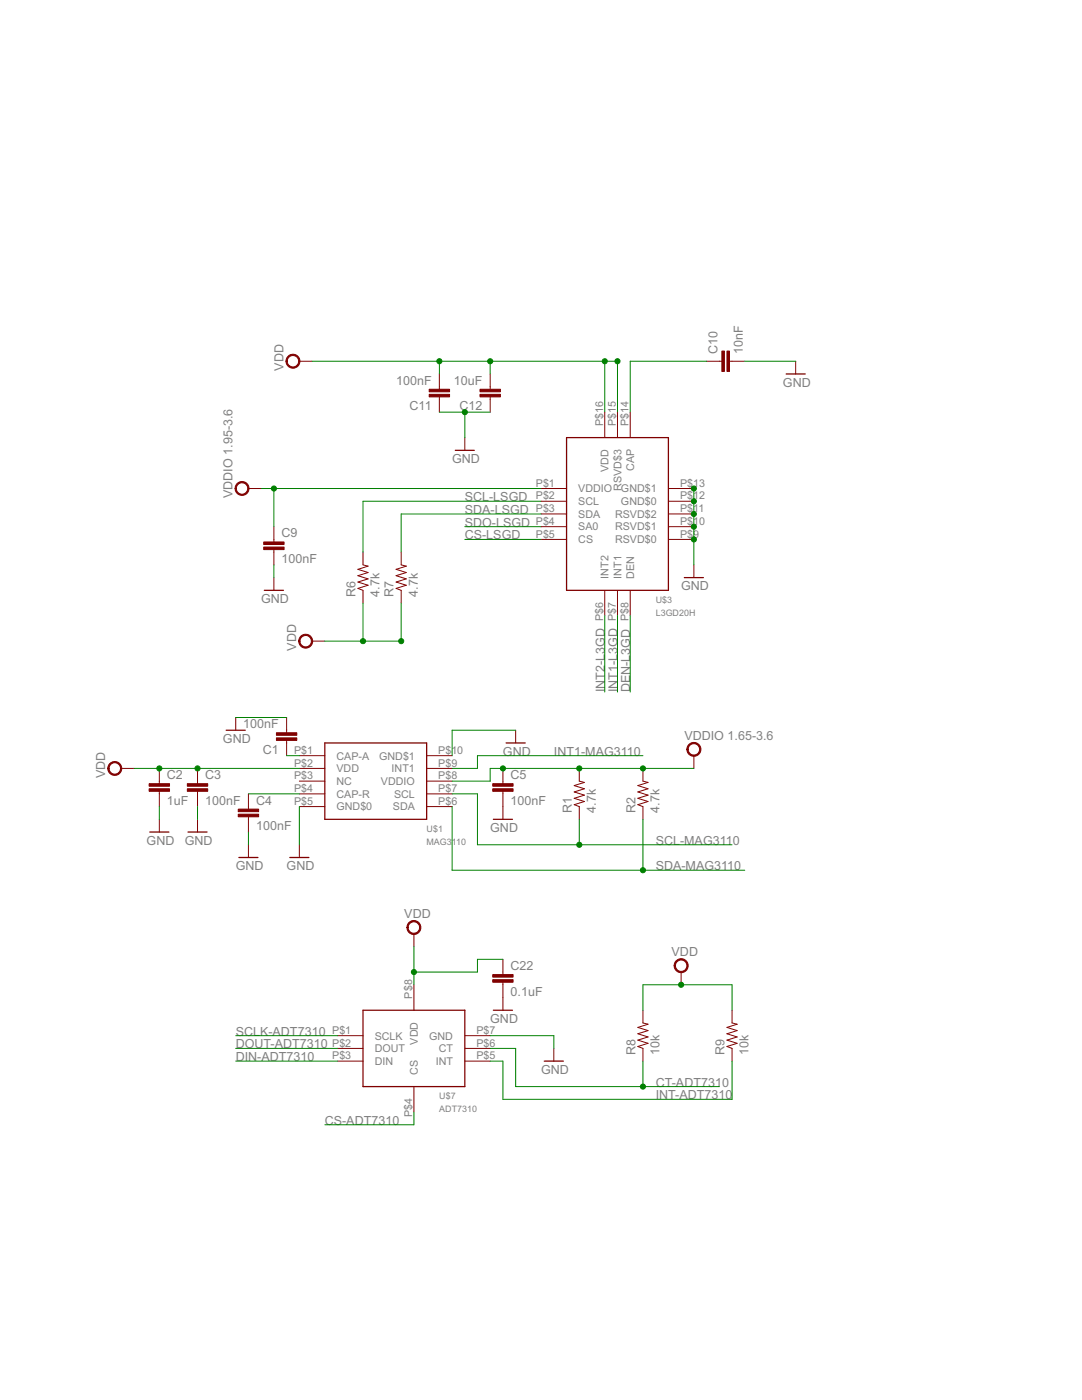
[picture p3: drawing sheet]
<svg xmlns="http://www.w3.org/2000/svg" width="216mm" height="279mm" viewBox="0 0 216 279" stroke-linecap="round" stroke-linejoin="round" font-family="sans-serif">
<g fill="none" stroke="#800000" stroke-width=".25">
<path d="M156.9 74.6h3.8M90.8 89.9h3.8M113.1 87.3h20.3v30.5h-20.3zM52.7 117.8h3.9M136.5 115.3h3.9M45.1 145.7h3.8M64.8 148.3h20.3v15.2h-20.3zM101 148.3h3.8M29.9 166.1h3.8M37.5 166.1h3.8M47.7 171.1h3.8M57.8 171.1h3.8"/>
<path d="M98.4 163.5h3.9M72.4 201.6h20.4v15.3h-20.4zM98.4 201.6h3.9M108.6 211.8h3.8"/>
</g>
<g fill="none" stroke="#800000" stroke-width=".2">
<path d="M59.7 72.1h2.6M87.7 74.6v3.1M87.7 79.2v3.1M97.8 74.6v3.1M97.8 79.2v3.1M141 72.1h3M145.6 72.1h3M158.8 72.1v2.5M49.6 97.5h2.5M92.8 87.3v2.6M108 97.5h5.1M120.7 82.3v5"/>
<path d="M123.2 82.3v5M125.8 82.3v5M133.4 97.5h5.1M54.7 105.1v3.1M54.7 109.7v3M54.7 115.3v2.5M72.4 110.2v2.5l1 .3-2 .6 2 .7-2 .6 2 .6-2 .7 2 .6-2 .6 1 .4v2.6M80.1 110.2v2.5l1 .3-2.1 .6 2.1 .7-2.1 .6 2.1 .6-2.1 .7 2.1 .6-2.1 .6 1.1 .4v2.6M108 100h5.1M108 102.6h5.1M108 105.1h5.1M108 107.7h5.1"/>
<path d="M120.7 117.8v5.1M123.2 117.8v5.1M125.8 117.8v5.1M133.4 100h5.1M133.4 102.6h5.1M133.4 105.1h5.1M133.4 107.7h5.1M138.5 112.7v2.6M62.3 128h2.5M24.2 153.4h2.5M31.8 153.4v3M31.8 157.9v3.1"/>
<path d="M39.4 153.4v3M39.4 157.9v3.1M47 143.2v2.5M49.6 158.4v3.1M57.2 143.2v3M57.2 147.8v3M59.7 150.8h5.1M59.7 153.4h5.1M59.7 155.9h5.1M59.7 158.4h5.1M85.1 150.8h5.1M85.1 153.4h5.1"/>
<path d="M85.1 155.9h5.1M85.1 158.4h5.1M100.4 153.4v3M100.4 157.9v5.6M102.9 145.7v2.6M115.6 153.4v2.5l1 .2-2 .7 2 .6-2 .7 2 .6-2 .6 2 .7-2 .6 1 .4v2.5M128.3 153.4v2.5l1 .2-2 .7 2 .6-2 .7 2 .6-2 .6 2 .7-2 .6 1 .4v2.5M138.5 150.8v2.6M31.8 163.5v2.6M39.4 163.5v2.6M49.6 163v3.1M49.6 168.6v2.5"/>
<path d="M59.7 161h5.1M59.7 168.6v2.5M85.1 161h5.1M82.6 186.4v2.5M82.6 196.5v5.1M100.4 191.5v3M100.4 196v5.6M135.9 194v2.5M67.4 206.7h5M67.4 209.2h5M67.4 211.8h5M82.6 216.9v5"/>
<path d="M92.8 206.7h5M92.8 209.2h5M92.8 211.8h5M110.5 209.2v2.6M128.3 201.6v2.6l1 .2-2 .6 2 .7-2 .6 2 .6-2 .7 2 .6-2 .7 1 .3v2.6M146.1 201.6v2.6l1 .2-2 .6 2 .7-2 .6 2 .6-2 .7 2 .6-2 .7 1 .3v2.6"/>
</g>
<g fill="#800000" stroke="#800000" stroke-width=".2">
<path d="M55.2 146.2h4v.5h-4z"/>
<path d="M55.2 147.3h4v.5h-4z"/>
<path d="M29.8 157.4h4v.5h-4z"/>
<path d="M29.8 156.4h4v.5h-4z"/>
<path d="M37.4 157.4h4v.5h-4z"/>
<path d="M37.4 156.4h4v.5h-4z"/>
<path d="M47.5 162.5h4.1v.5h-4.1z"/>
<path d="M47.5 161.5h4.1v.5h-4.1z"/>
<path d="M98.3 157.4h4.1v.5h-4.1z"/>
<path d="M98.3 156.4h4.1v.5h-4.1z"/>
<path d="M52.6 109.2h4.1v.5h-4.1z"/>
<path d="M52.6 108.2h4.1v.5h-4.1z"/>
<path d="M145.1 70.1h.5v4h-.5z"/>
<path d="M144 70.1h.5v4h-.5z"/>
<path d="M85.6 77.7h4.1v.5h-4.1z"/>
<path d="M85.6 78.7h4.1v.5h-4.1z"/>
<path d="M95.8 77.7h4v.5h-4z"/>
<path d="M95.8 78.7h4v.5h-4z"/>
<path d="M98.3 195.5h4.1v.5h-4.1z"/>
<path d="M98.3 194.5h4.1v.5h-4.1z"/>
</g>
<g fill="#800000" stroke="#800000" stroke-width=".2">
<path d="M21.9 152.4a1.4 1.4 0 0 1 2.2 .2 1.4 1.4 0 0 1-.8 2.1 1.4 1.4 0 0 1-1.8-1.3h.3a1.15 1.15 0 0 1 1.6-1.1 1.15 1.15 0 0 1 .3 1.9 1.15 1.15 0 0 1-1.9-.6v-.2h-.3z" fill-rule="evenodd"/>
<path d="M137.4 148.6a1.4 1.4 0 0 1 2.3 .2 1.4 1.4 0 0 1-.9 2.1 1.4 1.4 0 0 1-1.7-1.4h.2a1.15 1.15 0 0 1 1.6-1 1.15 1.15 0 0 1 .3 1.9 1.15 1.15 0 0 1-1.8-.6l-.1-.3h-.2z" fill-rule="evenodd"/>
<path d="M47.3 96.5a1.4 1.4 0 0 1 2.2 .3 1.4 1.4 0 0 1-.8 2 1.4 1.4 0 0 1-1.8-1.3h.3a1.14 1.14 0 0 1 1.6-1 1.14 1.14 0 0 1 .2 2 1.14 1.14 0 0 1-1.8-.7v-.3h-.3z" fill-rule="evenodd"/>
<path d="M57.4 71.1a1.39 1.39 0 0 1 2.2 .3 1.39 1.39 0 0 1-.8 2 1.39 1.39 0 0 1-1.7-1.3h.2a1.14 1.14 0 0 1 1.7-1 1.14 1.14 0 0 1 .1 2 1.14 1.14 0 0 1-1.8-.7v-.3h-.2z" fill-rule="evenodd"/>
<path d="M60 127a1.4 1.4 0 0 1 2.2 .2 1.4 1.4 0 0 1-.8 2.1 1.4 1.4 0 0 1-1.8-1.3h.3a1.14 1.14 0 0 1 1.6-1 1.14 1.14 0 0 1 .2 1.9 1.14 1.14 0 0 1-1.8-.7v-.2h-.3z" fill-rule="evenodd"/>
<path d="M81.6 184.1a1.4 1.4 0 0 1 2.2 .2 1.4 1.4 0 0 1-.8 2.1 1.4 1.4 0 0 1-1.8-1.3h.2a1.14 1.14 0 0 1 1.7-.9 1.14 1.14 0 0 1 .2 1.9 1.14 1.14 0 0 1-1.8-.7l-.1-.3h-.2z" fill-rule="evenodd"/>
<path d="M134.9 191.8a1.4 1.4 0 0 1 2.2 .2 1.4 1.4 0 0 1-.8 2.1 1.4 1.4 0 0 1-1.8-1.4h.3a1.15 1.15 0 0 1 1.6-1 1.15 1.15 0 0 1 .3 1.9 1.15 1.15 0 0 1-1.9-.6v-.3h-.3z" fill-rule="evenodd"/>
</g>
<g fill="none" stroke="#008000" stroke-width=".2">
<path d="M62.3 72.1h60.9v10.2M87.7 72.1v2.5M97.8 72.1v2.5M120.7 72.1v10.2M141 72.1h-15.2v10.2M148.6 72.1h10.2M52.1 97.5h55.9M54.7 97.5v7.6M87.7 82.3h10.1M92.8 82.3v5M138.5 97.5v15.2M54.7 112.7v2.6"/>
<path d="M92.8 105.1h15.2M92.8 107.7h15.2M108 102.6h-27.9v7.6M108 100h-35.6v10.2M72.4 120.4v7.6M80.1 120.4v7.6h-15.3M120.7 122.9v15.2M123.2 122.9v15.2M125.8 122.9v15.2M26.7 153.4h33M47 143.2h10.2M49.6 158.4h10.1"/>
<path d="M57.2 150.8h2.5M90.2 158.4h5.1v10.2h50.8M102.9 145.7h-12.7v5.1M128.3 150.8h-33v2.6h-5.1M138.5 153.4h-40.7v2.5h-7.6M31.8 161v2.5M39.4 161v2.5M49.6 166.1v2.5M59.7 161v7.6M90.2 161v12.7h58.4M115.6 163.5v5.1M128.3 163.5v10.2"/>
<path d="M82.6 188.9v7.6M100.4 191.5h-5.1v2.5h-12.7M47 206.7h20.4M47 209.2h20.4M47 211.8h20.4M97.8 206.7h12.7v2.5M97.8 211.8h2.6v7.6h45.7v-7.6M97.8 209.2h5.1v7.7h40.6M128.3 201.6v-5.1h17.8v5.1M128.3 211.8v5.1M82.6 221.9v2.6h-17.8"/>
</g>
<g fill="#008000" stroke="#008000" stroke-width=".2">
<circle cx="92.8" cy="82.3" r=".51"/>
<circle cx="138.5" cy="97.5" r=".51"/>
<circle cx="138.5" cy="100" r=".51"/>
<circle cx="138.5" cy="102.6" r=".51"/>
<circle cx="138.5" cy="105.1" r=".51"/>
<circle cx="138.5" cy="107.7" r=".51"/>
<circle cx="31.8" cy="153.4" r=".51"/>
<circle cx="39.4" cy="153.4" r=".51"/>
<circle cx="115.6" cy="153.4" r=".51"/>
<circle cx="128.3" cy="153.4" r=".51"/>
<circle cx="100.4" cy="153.4" r=".51"/>
<circle cx="54.7" cy="97.5" r=".51"/>
<circle cx="72.4" cy="128" r=".51"/>
<circle cx="80.1" cy="128" r=".51"/>
<circle cx="135.9" cy="196.5" r=".51"/>
<circle cx="82.6" cy="194" r=".51"/>
<circle cx="97.8" cy="72.1" r=".51"/>
<circle cx="120.7" cy="72.1" r=".51"/>
<circle cx="123.2" cy="72.1" r=".51"/>
<circle cx="87.7" cy="72.1" r=".51"/>
<circle cx="115.6" cy="168.6" r=".51"/>
<circle cx="128.3" cy="173.7" r=".51"/>
<circle cx="128.3" cy="216.9" r=".51"/>
</g>
<g font-size="2.8" fill="#808080">
<text x="143.2" y="70.6" transform="rotate(-90 143.2 70.6)">C10</text>
<text x="148.2" y="70.6" transform="rotate(-90 148.2 70.6)">10nF</text>
<text x="56.6" y="74" transform="rotate(-90 56.6 74)">VDD</text>
<text x="79" y="76.8">100nF</text>
<text x="90.6" y="76.8">10uF</text>
<text x="156.2" y="77.2">GND</text>
<text x="81.7" y="81.9">C11</text>
<text x="91.7" y="81.9">C12</text>
<text x="90.2" y="92.4">GND</text>
<text x="46.4" y="99.4" transform="rotate(-90 46.4 99.4)">VDDIO 1.95-3.6</text>
<text x="92.7" y="100">SCL-LSGD</text>
<text x="56.2" y="107.3">C9</text>
<text x="92.7" y="102.6">SDA-LSGD</text>
<text x="92.7" y="105.1">SDO-LSGD</text>
<text x="92.7" y="107.6">CS-LSGD</text>
<text x="56.2" y="112.3">100nF</text>
<text x="70.9" y="119.1" transform="rotate(-90 70.9 119.1)">R6</text>
<text x="75.7" y="119.1" transform="rotate(-90 75.7 119.1)">4.7k</text>
<text x="78.5" y="119.1" transform="rotate(-90 78.5 119.1)">R7</text>
<text x="83.3" y="119.1" transform="rotate(-90 83.3 119.1)">4.7k</text>
<text x="135.9" y="117.8">GND</text>
<text x="52.1" y="120.3">GND</text>
<text x="59.1" y="129.9" transform="rotate(-90 59.1 129.9)">VDD</text>
<text x="120.7" y="138.1" transform="rotate(-90 120.7 138.1)">INT2-L3GD</text>
<text x="123.2" y="138.1" transform="rotate(-90 123.2 138.1)">INT1-L3GD</text>
<text x="125.8" y="138.1" transform="rotate(-90 125.8 138.1)">DEN-L3GD</text>
<text x="44.5" y="148.3">GND</text>
<text x="48.6" y="145.4">100nF</text>
<text x="136.6" y="147.6">VDDIO 1.65-3.6</text>
<text x="21" y="155.3" transform="rotate(-90 21 155.3)">VDD</text>
<text x="33.3" y="155.5">C2</text>
<text x="40.9" y="155.5">C3</text>
<text x="52.5" y="150.4">C1</text>
<text x="100.4" y="150.8">GND</text>
<text x="101.9" y="155.5">C5</text>
<text x="110.5" y="150.8">INT1-MAG3110</text>
<text x="33.3" y="160.6">1uF</text>
<text x="40.9" y="160.6">100nF</text>
<text x="51.1" y="160.6">C4</text>
<text x="101.9" y="160.6">100nF</text>
<text x="51.1" y="165.7">100nF</text>
<text x="97.8" y="166.1">GND</text>
<text x="114.1" y="162.2" transform="rotate(-90 114.1 162.2)">R1</text>
<text x="118.9" y="162.2" transform="rotate(-90 118.9 162.2)">4.7k</text>
<text x="126.8" y="162.2" transform="rotate(-90 126.8 162.2)">R2</text>
<text x="131.6" y="162.2" transform="rotate(-90 131.6 162.2)">4.7k</text>
<text x="29.3" y="168.6">GND</text>
<text x="36.9" y="168.6">GND</text>
<text x="47" y="173.7">GND</text>
<text x="57.2" y="173.7">GND</text>
<text x="130.8" y="168.6">SCL-MAG3110</text>
<text x="130.8" y="173.7">SDA-MAG3110</text>
<text x="80.7" y="183.2">VDD</text>
<text x="134" y="190.8">VDD</text>
<text x="101.9" y="193.6">C22</text>
<text x="101.9" y="198.7">0.1uF</text>
<text x="47" y="206.7">SCLK-ADT7310</text>
<text x="47" y="209.2">DOUT-ADT7310</text>
<text x="97.8" y="204.2">GND</text>
<text x="47" y="211.8">DIN-ADT7310</text>
<text x="108" y="214.3">GND</text>
<text x="126.8" y="210.5" transform="rotate(-90 126.8 210.5)">R8</text>
<text x="131.6" y="210.5" transform="rotate(-90 131.6 210.5)">10k</text>
<text x="144.6" y="210.5" transform="rotate(-90 144.6 210.5)">R9</text>
<text x="149.4" y="210.5" transform="rotate(-90 149.4 210.5)">10k</text>
<text x="130.8" y="216.9">CT-ADT7310</text>
<text x="130.8" y="219.4">INT-ADT7310</text>
<text x="64.8" y="224.5">CS-ADT7310</text>
</g>
<g font-size="2.4" fill="#808080">
<text x="120.3" y="85" transform="rotate(-90 120.3 85)">P$16</text>
<text x="122.9" y="85" transform="rotate(-90 122.9 85)">P$15</text>
<text x="125.4" y="85" transform="rotate(-90 125.4 85)">P$14</text>
<text x="121.4" y="94.2" transform="rotate(-90 121.4 94.2)">VDD</text>
<text x="126.5" y="94" transform="rotate(-90 126.5 94)">CAP</text>
<text x="106.9" y="97.1">P$1</text>
<text x="106.9" y="99.7">P$2</text>
<text x="115.4" y="98.2">VDDIO</text>
<text x="115.4" y="100.8">SCL</text>
<text x="123.9" y="100.8">GND$0</text>
<text x="123.9" y="98.2">GND$1</text>
<text x="124" y="98" transform="rotate(-90 124 98)">RSVD$3</text>
<text x="135.7" y="99.7">P$12</text>
<text x="135.7" y="97.1">P$13</text>
<text x="106.9" y="102.2">P$3</text>
<text x="106.9" y="104.7">P$4</text>
<text x="106.9" y="107.3">P$5</text>
<text x="115.4" y="103.3">SDA</text>
<text x="115.4" y="105.9">SA0</text>
<text x="122.7" y="105.9">RSVD$1</text>
<text x="122.7" y="103.3">RSVD$2</text>
<text x="135.7" y="107.3">P$9</text>
<text x="135.7" y="104.7">P$10</text>
<text x="135.7" y="102.2">P$11</text>
<text x="115.4" y="108.4">CS</text>
<text x="122.7" y="108.4">RSVD$0</text>
<text x="121.4" y="115.5" transform="rotate(-90 121.4 115.5)">INT2</text>
<text x="124" y="115.5" transform="rotate(-90 124 115.5)">INT1</text>
<text x="126.5" y="115.5" transform="rotate(-90 126.5 115.5)">DEN</text>
<text x="120.3" y="123.9" transform="rotate(-90 120.3 123.9)">P$6</text>
<text x="122.9" y="123.9" transform="rotate(-90 122.9 123.9)">P$7</text>
<text x="125.4" y="123.9" transform="rotate(-90 125.4 123.9)">P$8</text>
<text x="58.7" y="150.5">P$1</text>
<text x="58.7" y="153">P$2</text>
<text x="58.7" y="155.5">P$3</text>
<text x="67.1" y="151.6">CAP-A</text>
<text x="67.1" y="154.1">VDD</text>
<text x="75.7" y="151.6">GND$1</text>
<text x="78.2" y="154.1">INT1</text>
<text x="87.5" y="155.5">P$8</text>
<text x="87.5" y="153">P$9</text>
<text x="87.5" y="150.5">P$10</text>
<text x="58.7" y="158.1">P$4</text>
<text x="58.7" y="160.6">P$5</text>
<text x="67.1" y="156.7">NC</text>
<text x="67.1" y="159.2">CAP-R</text>
<text x="67.1" y="161.7">GND$0</text>
<text x="76" y="156.7">VDDIO</text>
<text x="78.4" y="161.7">SDA</text>
<text x="78.6" y="159.2">SCL</text>
<text x="87.5" y="160.6">P$6</text>
<text x="87.5" y="158.1">P$7</text>
<text x="82.2" y="199.3" transform="rotate(-90 82.2 199.3)">P$8</text>
<text x="66.3" y="206.3">P$1</text>
<text x="66.3" y="208.9">P$2</text>
<text x="74.8" y="207.5">SCLK</text>
<text x="74.8" y="210">DOUT</text>
<text x="83.3" y="208.5" transform="rotate(-90 83.3 208.5)">VDD</text>
<text x="85.6" y="207.5">GND</text>
<text x="87.5" y="210">CT</text>
<text x="95.1" y="208.9">P$6</text>
<text x="95.1" y="206.3">P$7</text>
<text x="66.3" y="211.4">P$3</text>
<text x="74.8" y="212.5">DIN</text>
<text x="83.3" y="214.5" transform="rotate(-90 83.3 214.5)">CS</text>
<text x="87" y="212.5">INT</text>
<text x="95.1" y="211.4">P$5</text>
<text x="82.2" y="223" transform="rotate(-90 82.2 223)">P$4</text>
</g>
<g font-size="2" fill="#808080">
<text x="130.8" y="122.9">L3GD20H</text>
<text x="130.8" y="120.3">U$3</text>
<text x="85.1" y="166.1">U$1</text>
<text x="85.1" y="168.6">MAG3110</text>
<text x="87.7" y="221.9">ADT7310</text>
<text x="87.7" y="219.4">U$7</text>
</g>
</svg>
